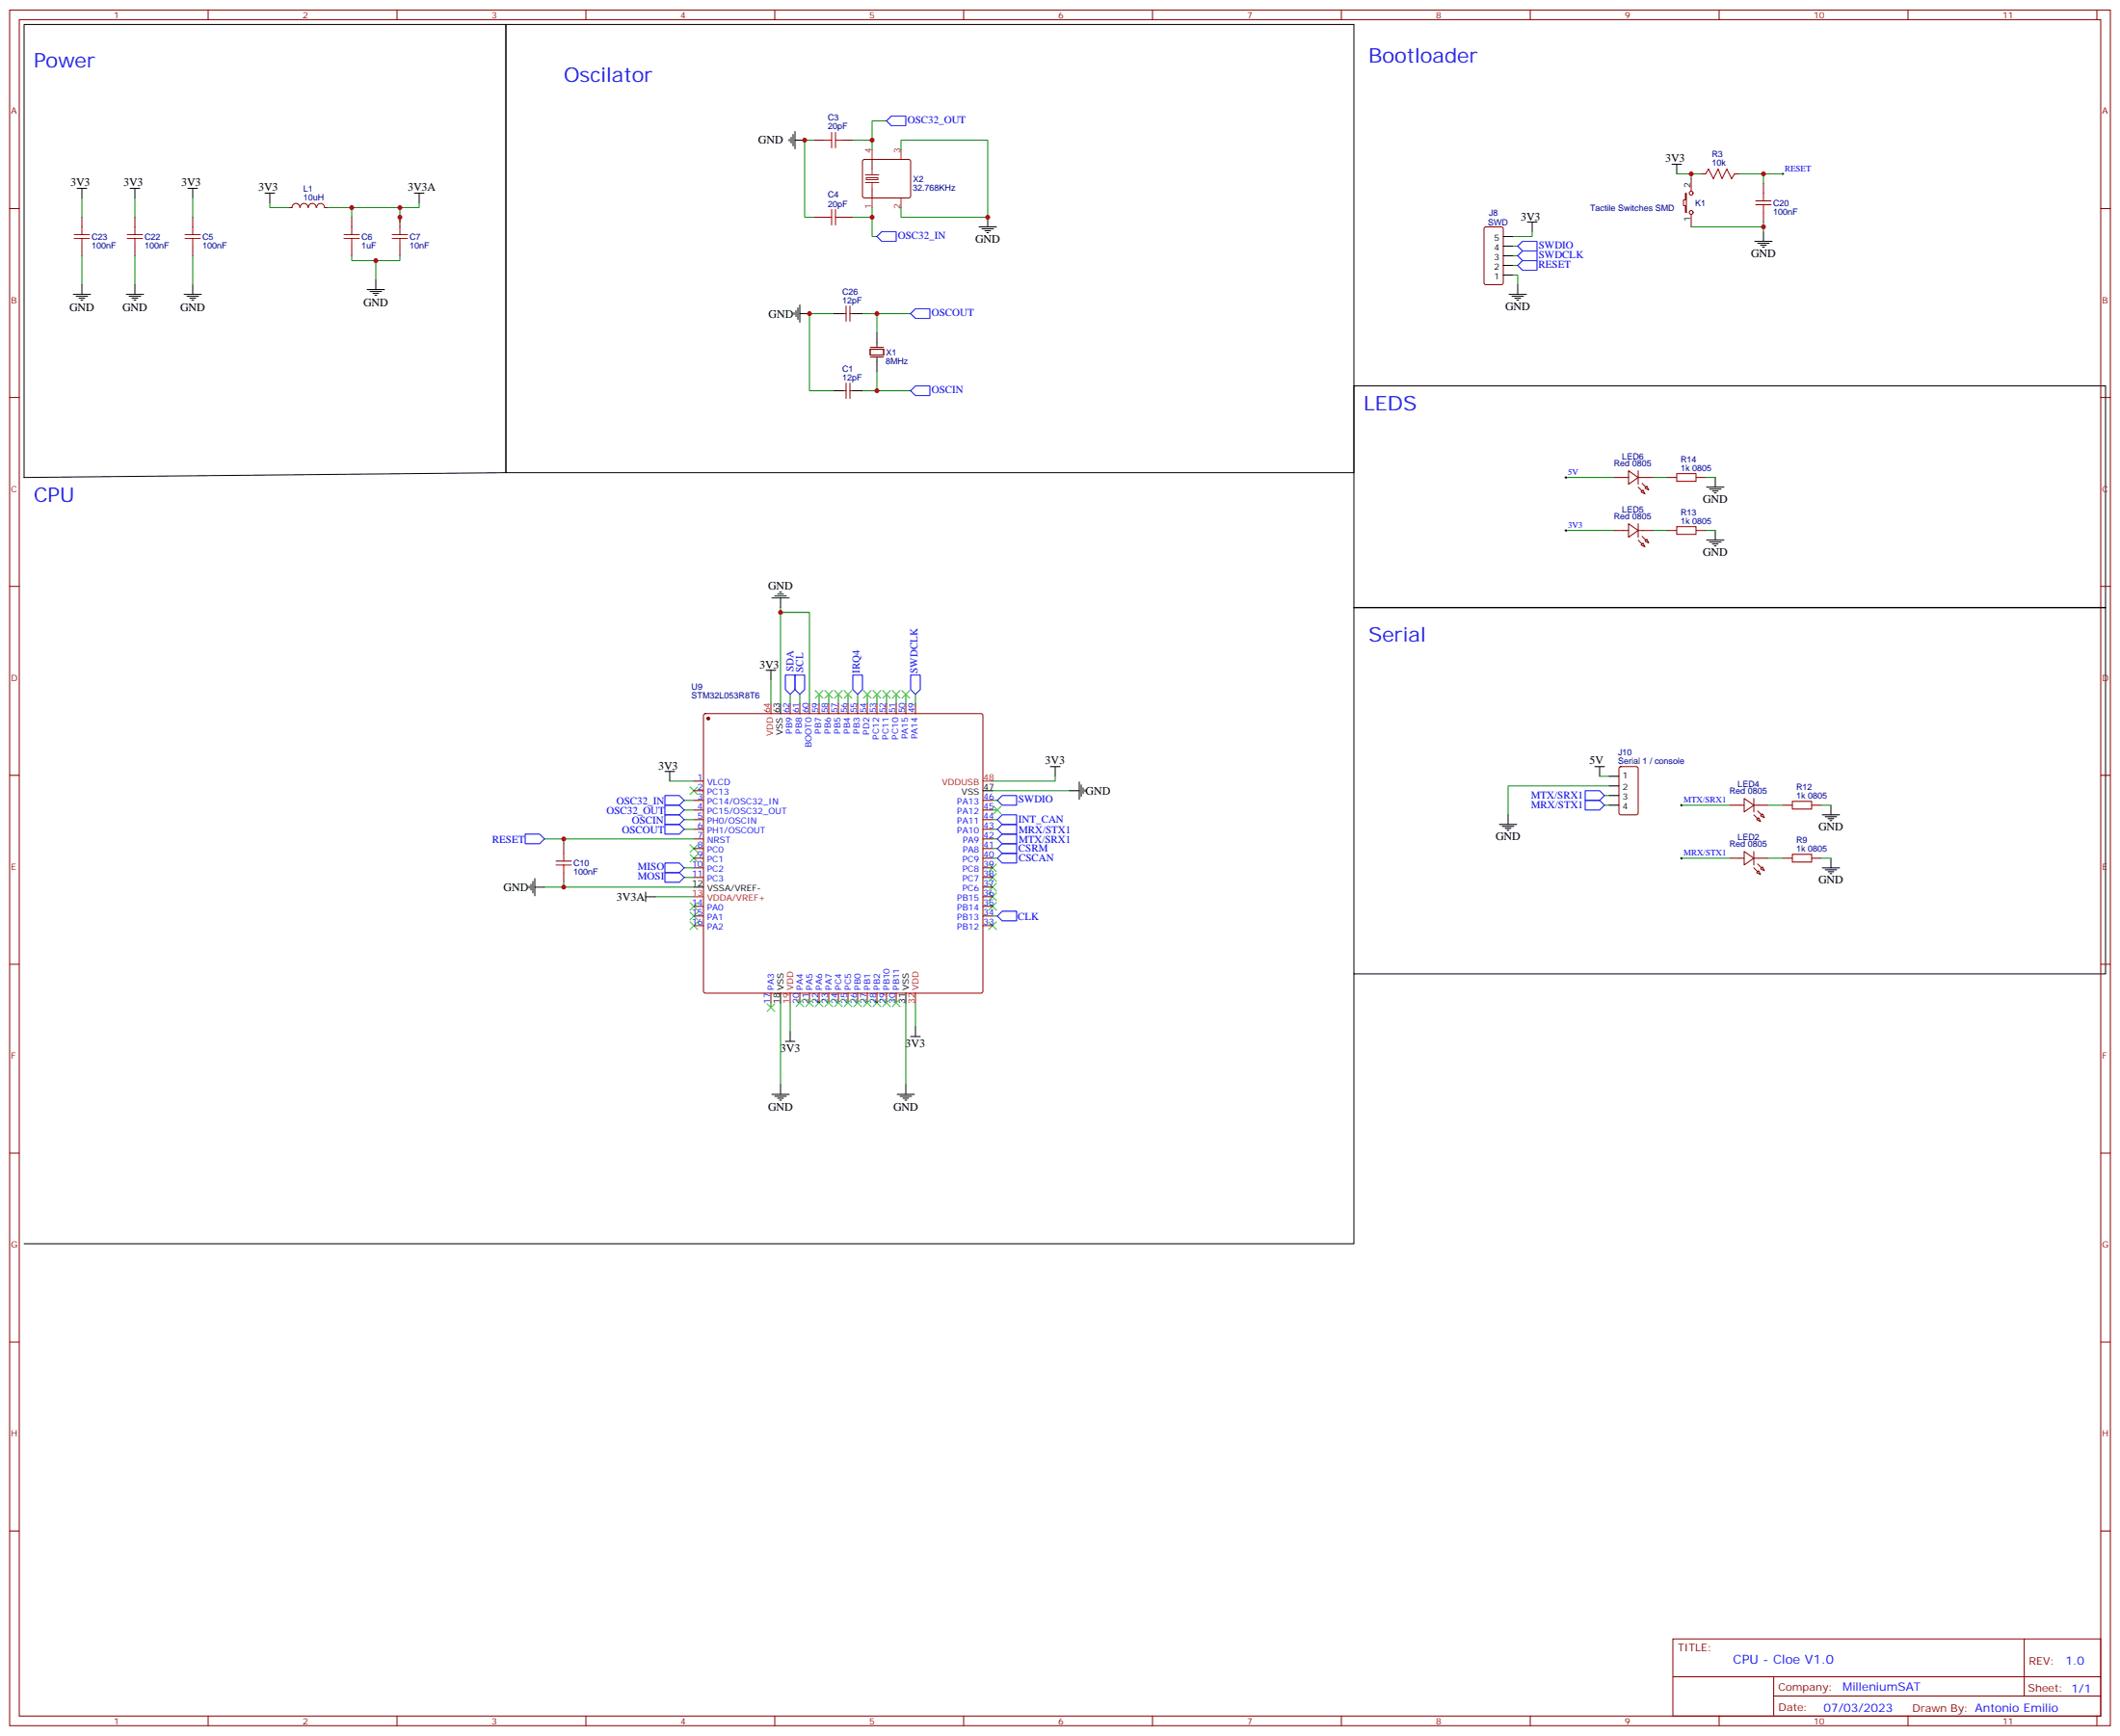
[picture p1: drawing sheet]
<svg xmlns="http://www.w3.org/2000/svg" width="776mm" height="635mm" viewBox="0 0 776 635" stroke-linecap="round" stroke-linejoin="round" font-family="sans-serif">
<g fill="none" stroke="#3c3" stroke-width=".35">
<path d="M298.4 252.7l2.9 2.9M301.3 252.7l-2.9 2.9M302 252.7l2.8 2.9M304.8 252.7l-2.8 2.9M305.5 252.7l2.8 2.9M308.3 252.7l-2.8 2.9M309 252.7l2.9 2.9M311.9 252.7l-2.9 2.9M316.1 252.7l2.8 2.9M318.9 252.7l-2.8 2.9M319.6 252.7l2.8 2.9M322.4 252.7l-2.8 2.9"/>
<path d="M323.1 252.7l2.9 2.9M326 252.7l-2.9 2.9M326.7 252.7l2.8 2.9M329.5 252.7l-2.8 2.9M330.2 252.7l2.8 2.9M333 252.7l-2.8 2.9M252.6 288l2.8 2.8M255.4 288l-2.8 2.8M363.7 295.1l2.8 2.8M366.5 295.1l-2.8 2.8M252.6 312.7l2.8 2.8M252.6 309.2l2.8 2.8"/>
<path d="M255.4 312.7l-2.8 2.8M255.4 309.2l-2.8 2.8M361.9 319.8l2.9 2.8M361.9 316.2l2.9 2.9M364.8 319.8l-2.9 2.8M364.8 316.2l-2.9 2.9M252.6 337.4l2.8 2.8M252.6 333.9l2.8 2.8M252.6 330.3l2.8 2.9M255.4 337.4l-2.8 2.8M255.4 333.9l-2.8 2.8M255.4 330.3l-2.8 2.9"/>
<path d="M361.9 330.3l2.9 2.9M361.9 326.8l2.9 2.8M361.9 323.3l2.9 2.8M361.9 337.4l2.9 2.8M364.8 330.3l-2.9 2.9M364.8 326.8l-2.9 2.8M364.8 323.3l-2.9 2.8M364.8 337.4l-2.9 2.8M280.8 367.4l2.8 2.8M283.6 367.4l-2.8 2.8M291.4 365.6l2.8 2.8M294.2 365.6l-2.8 2.8"/>
<path d="M294.9 365.6l2.8 2.8M297.7 365.6l-2.8 2.8M298.4 365.6l2.9 2.8M301.3 365.6l-2.9 2.8M302 365.6l2.8 2.8M304.8 365.6l-2.8 2.8M305.5 365.6l2.8 2.8M308.3 365.6l-2.8 2.8M309 365.6l2.9 2.8M311.9 365.6l-2.9 2.8M312.6 365.6l2.8 2.8M315.4 365.6l-2.8 2.8"/>
<path d="M316.1 365.6l2.8 2.8M318.9 365.6l-2.8 2.8M319.6 365.6l2.8 2.8M322.4 365.6l-2.8 2.8M323.1 365.6l2.9 2.8M326 365.6l-2.9 2.8M326.7 365.6l2.8 2.8M329.5 365.6l-2.8 2.8"/>
</g>
<g fill="none" stroke="#008700" stroke-width=".35">
<path d="M298.1 51.3h-3.5v28.2h3.5M312.2 51.3h7.1v3.5M324.6 44.2h-5.3v7.1M329.8 54.8v-3.5h31.8v28.2h-31.8v-3.5M30 72.5v7M49.4 72.5v7M70.6 72.5v7M98.8 74.2v1.8h7M128.8 76v3.5M146.4 76v5.3M153.5 74.2v1.8h-33.6M319.3 79.5v7.1h1.7"/>
<path d="M319.3 76v3.5h-7.1M613.8 63.6h8.9M619.1 63.6v1.8M636.8 63.6h8.8v3.6M645.6 63.6h7M30 93.6v10.6M49.4 93.6v10.6M70.6 93.6v10.6M128.8 93.6v1.8h17.6v-1.8M137.6 95.4v7M553.9 90.1h1.7M553.9 93.6h1.7"/>
<path d="M553.9 97.2h1.7M560.9 84.8v1.8h-7M619.1 83h26.5M645.6 81.3v3.5M305.2 114.8h-8.9v28.2h8.9M315.7 114.8h5.3v7M321 114.8h12.4M553.9 100.7h1.7v3.5M321 136v7h-5.3M321 143h12.4M573.3 174.8h17.6M605 174.8h5.3"/>
<path d="M624.4 174.8h3.5M573.3 194.2h17.6M605 194.2h5.3M624.4 194.2h3.5M285.8 224.2h10.5v33.5M285.8 222.4v35.3M282.2 248.8v8.9M289.3 254.1v3.6M292.8 254.1v3.6M299.9 254.1v3.6M303.4 254.1v3.6M306.9 254.1v3.6"/>
<path d="M310.4 254.1v3.6M314 254.1v3.6M317.5 254.1v3.6M321 254.1v3.6M324.6 254.1v3.6M328.1 254.1v3.6M331.6 254.1v3.6M335.1 254.1v3.6M245.2 285.9h8.8M250.5 296.5h3.5M250.5 292.9h3.5M363.4 296.5h1.7"/>
<path d="M363.4 292.9h1.7M363.4 289.4h28.2M386.3 284.1v1.8h-22.9M585.6 284.1h3.5M587.4 294.7h1.7M587.4 291.2h1.7M589.1 287.7h-37v10.5M615.6 294.7h17.6M647.3 294.7h5.3M666.7 294.7h3.6M199.3 307.1h54.7M206.4 307.1v1.7"/>
<path d="M250.5 303.5h3.5M250.5 300h3.5M250.5 317.6h3.5M363.4 303.5h1.7M363.4 310.6h1.7M363.4 300h1.7M363.4 307.1h1.7M363.4 314.1h1.7M615.6 314.1h17.6M647.3 314.1h5.3M666.7 314.1h3.6M199.3 324.7h54.7"/>
<path d="M206.4 322.9v1.8M239.9 328.2h14.1M250.5 321.2h3.5M363.4 335.3h1.7M282.2 367v1.8M285.8 367v30M289.3 367v10.6M331.6 367v30M335.1 367v8.8"/>
</g>
<g fill="none" stroke="#870000" stroke-width=".35">
<path d="M3.5 3.7h769.1v627.9h-769.1zM7.1 7.2h762v620.9h-762zM76.2 3.7v3.5M145.3 3.7v3.5M214.5 3.7v3.5M283.6 3.7v3.5M352.8 3.7v3.5M421.9 3.7v3.5M491.1 3.7v3.5M560.2 3.7v3.5M629.4 3.7v3.5M698.5 3.7v3.5"/>
<path d="M767.6 3.7v3.5M298.1 51.3h3.5M308.7 51.3h3.5M316 58.6l.4-.3h16.3l.5 .3 .2 .5v12.7l-.3 .5-.4 .2h-16.3l-.5-.3-.2-.4v-12.7zM319.3 58.3v3.6M3.5 76.3h3.6M30 79.5v3.5M49.4 79.5v3.5M70.6 79.5v3.5M105.8 76h1.1M106.9 76a1.41 1.41 0 0 1 1.4-1.6 1.41 1.41 0 0 1 1.4 1.6M109.9 76a1.41 1.41 0 0 1 1.4-1.6 1.41 1.41 0 0 1 1.4 1.6"/>
<path d="M112.9 76a1.41 1.41 0 0 1 1.4-1.6 1.41 1.41 0 0 1 1.4 1.6M116 76a1.41 1.41 0 0 1 1.4-1.5 1.41 1.41 0 0 1 1.4 1.5M118.9 76h1M128.8 79.5v3.5M146.4 79.5v3.5M298.1 79.5h3.5M308.7 79.5h3.5M319.3 68.9v3.6M617 70.7h.4v7.1h-.4v-2.5h-.7v-2.1h.7zM619.1 65.4v4.6M619.1 78.5v4.5M622.7 63.6h1.7"/>
<path d="M635 63.6h1.8M645.6 67.2v3.5M645.6 77.8v3.5M769.1 76.3h3.5M30 90.1v3.5M49.4 90.1v3.5M70.6 90.1v3.5M128.8 90.1v3.5M146.4 90.1v3.5M543.5 83.3l.5-.3h5.6l.7 .5v20l-.4 .7h-5.9l-.7-.5v-20zM308.7 114.8h1M309.7 112v5.6"/>
<path d="M311.1 112v5.6M311.1 114.8h1.1M318.6 127.8h4.9v2.2h-4.9zM318.6 130.7h4.9M318.6 127.1h4.9M3.5 145.5h3.6M308.7 143h1M309.7 140.2v5.6M311.1 140.2v5.6M311.1 143h1.1M769.1 145.5h3.5M590.9 174.8h5.3"/>
<path d="M596.2 172.3l3.5 2.5-3.5 2.4zM599.7 172.3v4.9M599.7 174.8h5.3M602.2 178.6l.7-.7 .7 1.5zM610.3 174.8h3.5M620.9 174.8h3.5M590.9 194.2h5.3M596.2 191.7l3.5 2.5-3.5 2.4zM599.7 194.2h5.3M599.7 191.7v4.9M600.8 199.5l.7-.7 .7 1.4zM600.8 180.1l.7-.7 .7 1.4z"/>
<path d="M602.2 198l.7-.7 .7 1.5zM610.3 194.2h3.5M620.9 194.2h3.5M3.5 214.6h3.6M769.1 214.6h3.5M289.3 257.7v3.5M292.8 257.7v3.5M296.3 257.7v3.5M299.9 257.7v3.5M303.4 257.7v3.5M306.9 257.7v3.5M310.4 257.7v3.5"/>
<path d="M314 257.7v3.5M317.5 257.7v3.5M321 257.7v3.5M324.6 257.7v3.5M328.1 257.7v3.5M331.6 257.7v3.5M335.1 257.7v3.5M257.8 261.4l.4-.2h100.9l.5 .2 .2 .5v100.9l-.2 .5-.5 .2h-100.9l-.5-.2-.2-.5v-100.9zM3.5 283.8h3.6M254 285.9h3.5M254 289.4h3.5M254 292.9h3.5"/>
<path d="M254 296.5h3.5M359.8 292.9h3.6M359.8 296.5h3.6M592.9 280.8l.5-.2h5.6l.7 .4v16.5l-.4 .7h-5.9l-.7-.4v-16.5zM633.2 294.7h5.3M638.5 292.2l3.6 2.5-3.6 2.5zM642.1 294.7h5.2M642.1 292.2v5M644.5 298.6l.7-.7 .7 1.4zM652.6 294.7h3.6M663.2 294.7h3.5M769.1 283.8h3.5"/>
<path d="M206.4 308.8v3.5M206.4 319.4v3.5M254 300h3.5M254 303.5h3.5M254 307.1h3.5M254 310.6h3.5M254 314.1h3.5M254 317.6h3.5M359.8 300h3.6M359.8 303.5h3.6M359.8 307.1h3.6M359.8 310.6h3.6"/>
<path d="M359.8 314.1h3.6M359.8 317.6h3.6M633.2 314.1h5.3M638.5 311.6l3.6 2.5-3.6 2.5zM642.1 314.1h5.2M642.1 311.6v5M643.1 300l.7-.7 .7 1.4zM643.1 319.4l.7-.7 .7 1.4zM644.5 318l.7-.7 .7 1.4zM652.6 314.1h3.6M663.2 314.1h3.5M254 321.2h3.5"/>
<path d="M254 331.8h3.5M254 335.3h3.5M254 338.8h3.5M359.8 321.2h3.6M359.8 331.8h3.6M359.8 335.3h3.6M359.8 338.8h3.6M359.8 328.2h3.6M359.8 324.7h3.6M3.5 352.9h3.6M769.1 352.9h3.5M282.2 363.5v3.5"/>
<path d="M292.8 363.5v3.5M296.3 363.5v3.5M299.9 363.5v3.5M303.4 363.5v3.5M306.9 363.5v3.5M310.4 363.5v3.5M314 363.5v3.5M317.5 363.5v3.5M321 363.5v3.5M324.6 363.5v3.5M328.1 363.5v3.5M3.5 422.1h3.6"/>
<path d="M769.1 422.1h3.5M3.5 491.2h3.6M769.1 491.2h3.5M3.5 560.4h3.6M769.1 560.4h3.5M612.4 599.9h156.7v28.2h-156.7zM741 599.9l.1 20.9M612.5 613.7h156.4M649.3 613.7v14.1M76.2 628.1v3.5M145.3 628.1v3.5M214.5 628.1v3.5"/>
<path d="M283.6 628.1v3.5M352.8 628.1v3.5M421.9 628.1v3.5M491.1 628.1v3.5M560.2 628.1v3.5M629.4 628.1v3.5M649.3 620.8h119.6M698.5 628.1v3.5M767.6 628.1v3.5"/>
<circle cx="619.1" cy="70.7" r=".71"/>
<circle cx="619.1" cy="77.8" r=".71"/>
</g>
<g fill="none" stroke="#000" stroke-width=".35">
<path d="M8.8 9h176.4v164l-176.4 1.8zM185.2 9h310.5v164h-310.5zM288.9 50.9v.7M289.6 50.2v2.2M290.3 49.2v4.2M291 51.3h3.6M291 48.1v6.4M28.2 68.9h3.5M30 68.9v3.6M47.6 68.9h3.6M49.4 68.9v3.6M68.8 68.9h3.5"/>
<path d="M70.6 68.9v3.6M97 70.7h3.5M98.8 70.7v3.5M151.7 70.7h3.5M153.5 70.7v3.5M361.6 79.5v3.5M612.1 60.1h3.5M613.8 60.1v3.5M652.3 63.6h.7M652.6 63.3v.7M358.4 83h6.4M359.5 83.7h4.2"/>
<path d="M360.5 84.5h2.2M361.2 85.2h.7M550.3 97.2h3.6M550.3 93.6h3.6M550.3 90.1h3.6M550.3 86.6h3.6M559.2 81.3h3.5M560.9 81.3v3.5M642.4 88.3h6.4M643.5 89h4.2M644.5 89.7h2.1M645.2 90.5h.7"/>
<path d="M645.6 84.8v3.5M26.8 107.7h6.4M27.9 108.4h4.2M28.9 109.1h2.1M29.6 109.9h.7M30 104.2v3.5M46.2 107.7h6.4M47.3 108.4h4.2M48.3 109.1h2.1M49 109.9h.7M49.4 104.2v3.5M67.4 107.7h6.3"/>
<path d="M68.4 108.4h4.3M69.5 109.1h2.1M70.2 109.9h.7M70.6 104.2v3.5M134.4 106h6.4M135.5 106.7h4.2M136.5 107.4h2.1M137.2 108.1h.7M137.6 102.4v3.6M290.7 114.4v.7M291.4 113.7v2.2M292.1 112.7v4.2"/>
<path d="M292.8 114.8h3.5M292.8 111.6v6.4M305.2 114.8h3.5M312.2 114.8h3.5M550.3 100.7h3.6M552.4 107.7h6.4M553.5 108.4h4.2M554.6 109.1h2.1M555.3 109.9h.7M555.6 104.2v3.5M321 121.8v5M321 131v5"/>
<path d="M305.2 143h3.5M312.2 143h3.5M495.7 141.3h275.1v81.1h-275.1zM572.9 174.8h.7M573.3 174.4v.7M624.8 178.3h6.3M625.8 179h4.3M626.9 179.7h2.1M627.9 174.8v3.5M572.9 194.2h.7M573.3 193.8v.7M624.8 197.7h6.3"/>
<path d="M625.8 198.4h4.3M626.9 199.1h2.1M627.6 199.8h.7M627.6 180.4h.7M627.9 194.2v3.5M282.6 218.9h6.3M283.6 218.2h4.3M284.7 217.5h2.1M285.4 216.7h.7M285.8 218.9v3.5M495.7 222.4h275.1v134h-275.1zM280.5 245.3h3.5"/>
<path d="M282.2 245.3v3.5M285.8 257.7v3.5M243.4 282.4h3.5M245.2 282.4v3.5M359.8 289.4h3.6M384.5 280.6h3.6M386.3 280.6v3.5M391.6 289.4h3.5M395.1 286.2v6.4M395.8 287.3v4.2M396.5 288.4v2.1M397.2 289.1v.7"/>
<path d="M552.1 298.2v3.6M583.8 280.6h3.6M585.6 280.6v3.5M589.1 284.1h3.6M589.1 287.7h3.6M589.1 291.2h3.6M589.1 294.7h3.6M615.2 294.7h.7M615.6 294.4v.7M667.1 298.2h6.4M668.2 298.9h4.2M669.2 299.6h2.1"/>
<path d="M670.3 294.7v3.5M548.9 301.8h6.4M550 302.5h4.2M551 303.2h2.2M551.7 303.9h.7M615.2 314.1h.7M615.6 313.8v.7M667.1 317.6h6.4M668.2 318.3h4.2M669.2 319.1h2.1M669.9 300.4h.7M669.9 319.8h.7"/>
<path d="M670.3 314.1v3.5M193.7 324.3v.7M194.4 323.6v2.2M195.1 322.6v4.2M195.8 324.7h3.5M195.8 321.5v6.4M236.4 328.2h3.5M236.4 326.5v3.5M254 324.7h3.5M495.7 356.4v98.8h-486.9M285.8 363.5v3.5M289.3 377.6v3.5"/>
<path d="M331.6 363.5v3.5M333.4 379.4h3.5M335.1 375.8v3.6M285.8 397v3.5M287.5 381.1h3.5M331.6 397v3.5M282.6 400.5h6.3M283.6 401.2h4.3M284.7 402h2.1M285.4 402.7h.7M328.4 400.5h6.4M329.5 401.2h4.2"/>
<path d="M330.6 402h2.1M331.3 402.7h.7"/>
</g>
<g fill="none" stroke="#00f" stroke-width=".35">
<path d="M326.3 42.5h5.3v3.5h-5.3l-1.7-1.8zM322.8 84.8h5.3v3.5h-5.3l-1.8-1.7zM557.4 95.4h5.3v3.5h-5.3l-1.8-1.7zM557.4 91.9h5.3v3.5h-5.3l-1.8-1.8zM557.4 88.3h5.3v3.6h-5.3l-1.8-1.8zM333.4 114.8l1.7-1.8h5.3v3.6h-5.3zM333.4 143l1.7-1.7h5.3v3.5h-5.3zM287.5 247.1h3.5v5.3l-1.7 1.7-1.8-1.7zM291 247.1h3.6v5.3l-1.8 1.7-1.8-1.7zM312.2 247.1h3.5v5.3l-1.7 1.7-1.8-1.7zM333.4 247.1h3.5v5.3l-1.8 1.7-1.7-1.7zM243.4 294.7h5.3l1.8 1.8-1.8 1.7h-5.3z"/>
<path d="M243.4 291.2h5.3l1.8 1.7-1.8 1.8h-5.3zM243.4 298.2h5.3l1.8 1.8-1.8 1.8h-5.3zM365.1 292.9l1.8-1.7h5.3v3.5h-5.3zM580.3 292.9h5.3l1.8 1.8-1.8 1.8h-5.3zM580.3 289.4h5.3l1.8 1.8-1.8 1.7h-5.3zM192.3 305.3h5.3l1.7 1.8-1.7 1.7h-5.3zM243.4 319.4h5.3l1.8 1.8-1.8 1.7h-5.3zM243.4 315.9h5.3l1.8 1.7-1.8 1.8h-5.3zM243.4 301.8h5.3l1.8 1.7-1.8 1.8h-5.3zM365.1 310.6l1.8-1.8h5.3v3.5h-5.3zM365.1 307.1l1.8-1.8h5.3v3.5h-5.3zM365.1 303.5l1.8-1.7h5.3v3.5h-5.3z"/>
<path d="M365.1 314.1l1.8-1.8h5.3v3.6h-5.3zM365.1 300l1.8-1.8h5.3v3.6h-5.3zM366.9 333.5h5.3v3.5h-5.3l-1.8-1.7z"/>
</g>
<path d="M319.3 54.8v3.5M329.8 54.8v3.5M316.8 64h4.9M316.8 66.8h4.9M317.1 65.1h4.3v.7h-4.3zM319.3 61.9v2.1M319.3 66.8v2.1M319.3 72.5v3.5M329.8 72.5v3.5" fill="none" stroke="#8c2424" stroke-width=".35"/>
<g fill="#870000" stroke="#870000" stroke-width=".35">
<path d="M643.5 296.8l1.4 1.4z"/>
<path d="M642.1 298.2l1.4 1.4z"/>
<path d="M643.5 316.2l1.4 1.4z"/>
<path d="M642.1 317.6l1.4 1.5z"/>
<path d="M601.1 196.3l1.4 1.4z"/>
<path d="M599.7 197.7l1.4 1.4z"/>
<path d="M601.1 176.9l1.4 1.4z"/>
<path d="M599.7 178.3l1.4 1.4z"/>
<circle cx="259.3" cy="263" r=".53"/>
</g>
<path d="M282.2 257.7v3.5M359.8 285.9h3.6M254 328.2h3.5M289.3 363.5v3.5M335.1 363.5v3.5" fill="none" stroke="#f00" stroke-width=".35"/>
<g fill="none" stroke="#a10000" stroke-width=".35">
<path d="M301.6 51.3h2.8M304.4 48.5v5.6M305.9 51.3h2.8M305.9 48.5v5.6M301.6 79.5h2.8M304.4 76.7v5.6M305.9 76.7v5.6M305.9 79.5h2.8M624.4 63.6l1.1-1.7 1.7 3.5 1.8-3.5 1.4 3.5 1.8-3.5 1.7 3.5 1.1-1.8M642.8 74.9h5.6M642.8 73.5h5.6M645.6 70.7v2.8"/>
<path d="M645.6 74.9v2.9M27.2 87.3h5.6M27.2 85.9h5.6M30 83v2.9M30 87.3v2.8M46.6 87.3h5.6M46.6 85.9h5.6M49.4 83v2.9M49.4 87.3v2.8M67.7 87.3h5.7M67.7 85.9h5.7M70.6 83v2.9"/>
<path d="M70.6 87.3v2.8M125.9 87.3h5.7M125.9 85.9h5.7M128.8 83v2.9M128.8 87.3v2.8M143.6 87.3h5.6M143.6 85.9h5.6M146.4 83v2.9M146.4 87.3v2.8M613.8 173.4h7.1v2.8h-7.1zM613.8 192.8h7.1v2.8h-7.1zM656.2 293.3h7v2.8h-7z"/>
<path d="M203.6 316.6h5.6M203.6 315.2h5.6M206.4 312.3v2.9M206.4 316.6v2.8M656.2 312.7h7v2.8h-7z"/>
</g>
<g fill="#c00">
<circle cx="285.8" cy="224.2" r=".88"/>
<circle cx="137.6" cy="95.4" r=".88"/>
<circle cx="128.8" cy="76" r=".88"/>
<circle cx="296.3" cy="114.8" r=".88"/>
<circle cx="321" cy="143" r=".88"/>
<circle cx="321" cy="114.8" r=".88"/>
<circle cx="294.6" cy="51.3" r=".88"/>
<circle cx="206.4" cy="324.7" r=".88"/>
<circle cx="206.4" cy="307.1" r=".88"/>
<circle cx="319.3" cy="51.3" r=".88"/>
<circle cx="319.3" cy="79.5" r=".88"/>
<circle cx="361.6" cy="79.5" r=".88"/>
<circle cx="146.4" cy="76" r=".88"/>
<circle cx="146.4" cy="79.5" r=".88"/>
<circle cx="645.6" cy="63.6" r=".88"/>
<circle cx="619.1" cy="63.6" r=".88"/>
<circle cx="645.6" cy="83" r=".88"/>
</g>
<g font-size="7.4" fill="#00f">
<text x="500.9" y="23.1">Bootloader</text>
<text x="12.3" y="24.8">Power</text>
<text x="206.4" y="30.1">Oscilator</text>
<text x="499.2" y="150.1">LEDS</text>
<text x="12.3" y="183.6">CPU</text>
<text x="500.9" y="234.7">Serial</text>
</g>
<text font-size="4.6" fill="#00f" x="634.5" y="608.9">CPU - Cloe V1.0</text>
<g font-size="4.2">
<text x="277.6" y="52.7">GND</text>
<text x="609.6" y="59.4">3V3</text>
<text x="25.8" y="68.2">3V3</text>
<text x="45.2" y="68.2">3V3</text>
<text x="66.3" y="68.2">3V3</text>
<text x="94.5" y="70">3V3</text>
<text x="149.2" y="70">3V3A</text>
<text x="556.7" y="80.6">3V3</text>
<text x="357" y="88.7">GND</text>
<text x="641" y="94">GND</text>
<text x="25.4" y="113.7">GND</text>
<text x="44.8" y="113.7">GND</text>
<text x="66" y="113.7">GND</text>
<text x="133" y="112">GND</text>
<text x="551" y="113.4">GND</text>
<text x="281.3" y="116.2">GND</text>
<text x="623.4" y="183.9">GND</text>
<text x="623.4" y="203.3">GND</text>
<text x="281.2" y="215.7">GND</text>
<text x="278" y="244.6">3V3</text>
<text x="240.9" y="281.7">3V3</text>
<text x="382.6" y="279.5">3V3</text>
<text x="582" y="279.5">5V</text>
<text x="397.4" y="290.8">GND</text>
<text x="665.7" y="303.9">GND</text>
<text x="547.5" y="307.4">GND</text>
<text x="665.7" y="323.3">GND</text>
<text x="184.3" y="326.2">GND</text>
<text x="225.7" y="329.6">3V3A</text>
<text x="331.5" y="383.3">3V3</text>
<text x="285.6" y="385.1">3V3</text>
<text x="281.2" y="406.5">GND</text>
<text x="327" y="406.5">GND</text>
</g>
<g font-size="4.2" fill="#00f">
<text x="756.2" y="609.1">1.0</text>
<text x="674.6" y="618.7">MilleniumSAT</text>
<text x="667.7" y="626.5">07/03/2023</text>
</g>
<g font-size="3.9" fill="#00f">
<text x="332.3" y="45.1">OSC32_OUT</text>
<text x="328.7" y="87.4">OSC32_IN</text>
<text x="563.3" y="94.4">SWDCLK</text>
<text x="563.3" y="90.9">SWDIO</text>
<text x="563.2" y="98">RESET</text>
<text x="341.1" y="115.6">OSCOUT</text>
<text x="341.1" y="143.9">OSCIN</text>
<text x="290.5" y="245.9" transform="rotate(-90 290.5 245.9)">SDA</text>
<text x="294" y="246" transform="rotate(-90 294 246)">SCL</text>
<text x="314.8" y="246.4" transform="rotate(-90 314.8 246.4)">IRQ4</text>
<text x="336" y="246.4" transform="rotate(-90 336 246.4)">SWDCLK</text>
<text x="372.8" y="293.8">SWDIO</text>
<text x="560.5" y="292.4">MTX/SRX1</text>
<text x="222.1" y="298.1">OSC32_OUT</text>
<text x="225.7" y="294.6">OSC32_IN</text>
<text x="560.5" y="295.9">MRX/STX1</text>
<text x="227.7" y="305.1">OSCOUT</text>
<text x="231.4" y="301.6">OSCIN</text>
<text x="372.8" y="301.2">INT_CAN</text>
<text x="372.9" y="304.9">MRX/STX1</text>
<text x="180.2" y="308.7">RESET</text>
<text x="372.9" y="311.8">CSRM</text>
<text x="372.9" y="308.4">MTX/SRX1</text>
<text x="372.9" y="315.4">CSCAN</text>
<text x="233.5" y="322">MOSI</text>
<text x="233.5" y="318.5">MISO</text>
<text x="372.6" y="336.9">CLK</text>
</g>
<g font-size="3.9" fill="#800">
<text x="614.2" y="604.4">TITLE:</text>
<text x="742.8" y="609.1">REV:</text>
<text x="651.1" y="618.6">Company:</text>
<text x="742.5" y="619.3">Sheet: 1/1</text>
<text x="651.1" y="626.3">Date:</text>
<text x="700.1" y="626.4">Drawn By: Antonio Emilio</text>
</g>
<g font-size="3.2" fill="#800">
<text x="41.6" y="6.7">1</text>
<text x="110.8" y="6.7">2</text>
<text x="179.9" y="6.7">3</text>
<text x="249.1" y="6.7">4</text>
<text x="318.2" y="6.7">5</text>
<text x="387.3" y="6.7">6</text>
<text x="456.5" y="6.7">7</text>
<text x="525.6" y="6.7">8</text>
<text x="594.8" y="6.7">9</text>
<text x="663.9" y="6.7">10</text>
<text x="733.1" y="6.7">11</text>
<text x="4.1" y="41.8">A</text>
<text x="769.6" y="41.8">A</text>
<text x="4.1" y="110.9">B</text>
<text x="769.6" y="110.9">B</text>
<text x="4.1" y="180.1">C</text>
<text x="769.6" y="180.1">C</text>
<text x="4.1" y="249.2">D</text>
<text x="769.6" y="249.2">D</text>
<text x="4.1" y="318.3">E</text>
<text x="769.6" y="318.3">E</text>
<text x="4.1" y="387.5">F</text>
<text x="769.6" y="387.5">F</text>
<text x="4.1" y="456.6">G</text>
<text x="769.6" y="456.6">G</text>
<text x="4.1" y="525.8">H</text>
<text x="769.6" y="525.8">H</text>
<text x="41.6" y="631.1">1</text>
<text x="110.8" y="631.1">2</text>
<text x="179.9" y="631.1">3</text>
<text x="249.1" y="631.1">4</text>
<text x="318.2" y="631.1">5</text>
<text x="387.3" y="631.1">6</text>
<text x="456.5" y="631.1">7</text>
<text x="525.6" y="631.1">8</text>
<text x="594.8" y="631.1">9</text>
<text x="663.9" y="631.1">10</text>
<text x="733.1" y="631.1">11</text>
</g>
<g font-size="3.2" fill="#000080">
<text x="303.1" y="47.4">20pF</text>
<text x="303.1" y="44.2">C3</text>
<text x="626.7" y="57.6">R3</text>
<text x="626.7" y="60.8">10k</text>
<text x="111.1" y="70.2">L1</text>
<text x="334.1" y="69.7">32.768KHz</text>
<text x="334.3" y="66.6">X2</text>
<text x="111.1" y="73.4">10uH</text>
<text x="303.1" y="75.6">20pF</text>
<text x="303.1" y="72.4">C4</text>
<text x="582.1" y="77.2">Tactile Switches SMD</text>
<text x="620.5" y="75.4">K1</text>
<text x="649.1" y="75.4">C20</text>
<text x="544.7" y="82.4">SWD</text>
<text x="545.1" y="78.9">J8</text>
<text x="649.1" y="78.5">100nF</text>
<text x="33.5" y="87.7">C23</text>
<text x="52.9" y="87.7">C22</text>
<text x="74.1" y="87.7">C5</text>
<text x="132.3" y="87.7">C6</text>
<text x="149.9" y="87.7">C7</text>
<text x="33.5" y="90.9">100nF</text>
<text x="52.9" y="90.9">100nF</text>
<text x="74.1" y="90.9">100nF</text>
<text x="132.3" y="90.9">1uF</text>
<text x="149.9" y="90.9">10nF</text>
<text x="308.3" y="107.8">C26</text>
<text x="308.3" y="110.9">12pF</text>
<text x="324.4" y="130.1">X1</text>
<text x="308.3" y="136">C1</text>
<text x="324.2" y="133.2">8MHz</text>
<text x="308.3" y="139.1">12pF</text>
<text x="590.8" y="170.6">Red 0805</text>
<text x="593.8" y="168.1">LED6</text>
<text x="615.3" y="172.3">1k 0805</text>
<text x="615.3" y="169.1">R14</text>
<text x="590.8" y="190">Red 0805</text>
<text x="593.8" y="187.5">LED5</text>
<text x="615.3" y="191.7">1k 0805</text>
<text x="615.3" y="188.5">R13</text>
<text x="253.2" y="255.5">STM32L053R8T6</text>
<text x="253.2" y="252.6">U9</text>
<text x="592.3" y="279.5">Serial 1 / console</text>
<text x="592.3" y="276.4">J10</text>
<text x="633.1" y="290.5">Red 0805</text>
<text x="636.2" y="288">LED4</text>
<text x="657.6" y="292.2">1k 0805</text>
<text x="657.6" y="289">R12</text>
<text x="633.1" y="309.9">Red 0805</text>
<text x="636.2" y="307.4">LED2</text>
<text x="657.6" y="311.6">1k 0805</text>
<text x="657.6" y="308.4">R9</text>
<text x="209.9" y="317">C10</text>
<text x="209.9" y="320.2">100nF</text>
</g>
<g font-size="3.2" fill="#8d2323">
<text x="318.9" y="56.2" transform="rotate(-90 318.9 56.2)">4</text>
<text x="329.5" y="56.2" transform="rotate(-90 329.5 56.2)">3</text>
<text x="318.9" y="76.6" transform="rotate(-90 318.9 76.6)">1</text>
<text x="329.5" y="76.6" transform="rotate(-90 329.5 76.6)">2</text>
</g>
<g font-size="3.2" fill="#00f">
<text x="653.3" y="62.8">RESET</text>
<text x="574" y="173.9">5V</text>
<text x="574" y="193.3">3V3</text>
<text x="288.9" y="261" transform="rotate(-90 288.9 261)">62</text>
<text x="292.5" y="261" transform="rotate(-90 292.5 261)">61</text>
<text x="296" y="261" transform="rotate(-90 296 261)">60</text>
<text x="299.5" y="261" transform="rotate(-90 299.5 261)">59</text>
<text x="303" y="261" transform="rotate(-90 303 261)">58</text>
<text x="306.6" y="261" transform="rotate(-90 306.6 261)">57</text>
<text x="310.1" y="261" transform="rotate(-90 310.1 261)">56</text>
<text x="313.6" y="261" transform="rotate(-90 313.6 261)">55</text>
<text x="317.1" y="261" transform="rotate(-90 317.1 261)">54</text>
<text x="320.7" y="261" transform="rotate(-90 320.7 261)">53</text>
<text x="324.2" y="261" transform="rotate(-90 324.2 261)">52</text>
<text x="327.7" y="261" transform="rotate(-90 327.7 261)">51</text>
<text x="331.3" y="261" transform="rotate(-90 331.3 261)">50</text>
<text x="334.8" y="261" transform="rotate(-90 334.8 261)">49</text>
<text x="290" y="268.6" transform="rotate(-90 290 268.6)">PB9</text>
<text x="293.5" y="268.6" transform="rotate(-90 293.5 268.6)">PB8</text>
<text x="300.6" y="268.6" transform="rotate(-90 300.6 268.6)">PB7</text>
<text x="304.1" y="268.6" transform="rotate(-90 304.1 268.6)">PB6</text>
<text x="307.6" y="268.6" transform="rotate(-90 307.6 268.6)">PB5</text>
<text x="311.1" y="268.6" transform="rotate(-90 311.1 268.6)">PB4</text>
<text x="314.7" y="268.6" transform="rotate(-90 314.7 268.6)">PB3</text>
<text x="318.2" y="268.9" transform="rotate(-90 318.2 268.9)">PD2</text>
<text x="297" y="273.6" transform="rotate(-90 297 273.6)">BOOT0</text>
<text x="321.7" y="270.7" transform="rotate(-90 321.7 270.7)">PC12</text>
<text x="325.3" y="270.7" transform="rotate(-90 325.3 270.7)">PC11</text>
<text x="328.8" y="270.7" transform="rotate(-90 328.8 270.7)">PC10</text>
<text x="332.3" y="270.6" transform="rotate(-90 332.3 270.6)">PA15</text>
<text x="335.8" y="270.6" transform="rotate(-90 335.8 270.6)">PA14</text>
<text x="255.3" y="285.5">1</text>
<text x="258.8" y="287.3">VLCD</text>
<text x="255.3" y="289.1">2</text>
<text x="255.3" y="292.6">3</text>
<text x="258.8" y="290.8">PC13</text>
<text x="360" y="292.6">46</text>
<text x="616.3" y="293.8">MTX/SRX1</text>
<text x="255.3" y="296.1">4</text>
<text x="255.3" y="299.6">5</text>
<text x="258.8" y="294.4">PC14/OSC32_IN</text>
<text x="258.8" y="297.9">PC15/OSC32_OUT</text>
<text x="350.4" y="297.9">PA12</text>
<text x="350.4" y="294.4">PA13</text>
<text x="360" y="299.6">44</text>
<text x="360" y="296.1">45</text>
<text x="255.3" y="303.2">6</text>
<text x="258.8" y="301.4">PH0/OSCIN</text>
<text x="258.8" y="304.9">PH1/OSCOUT</text>
<text x="350.4" y="304.9">PA10</text>
<text x="350.4" y="301.4">PA11</text>
<text x="360" y="303.2">43</text>
<text x="255.3" y="306.7">7</text>
<text x="255.3" y="310.2">8</text>
<text x="258.8" y="308.5">NRST</text>
<text x="258.8" y="312">PC0</text>
<text x="352.4" y="312">PA8</text>
<text x="352.4" y="308.5">PA9</text>
<text x="360" y="310.2">41</text>
<text x="360" y="306.7">42</text>
<text x="253.3" y="317.3">10</text>
<text x="255.3" y="313.8">9</text>
<text x="258.8" y="315.5">PC1</text>
<text x="352.4" y="315.5">PC9</text>
<text x="360" y="317.3">39</text>
<text x="360" y="313.8">40</text>
<text x="616.3" y="313.2">MRX/STX1</text>
<text x="253.3" y="320.8">11</text>
<text x="258.8" y="319.1">PC2</text>
<text x="258.8" y="322.6">PC3</text>
<text x="352.4" y="322.6">PC7</text>
<text x="352.4" y="319.1">PC8</text>
<text x="360" y="320.8">38</text>
<text x="350.4" y="329.6">PB15</text>
<text x="352.4" y="326.1">PC6</text>
<text x="360" y="327.9">36</text>
<text x="360" y="324.3">37</text>
<text x="253.3" y="331.4">14</text>
<text x="253.3" y="334.9">15</text>
<text x="258.8" y="333.2">PA0</text>
<text x="350.4" y="333.2">PB14</text>
<text x="360" y="334.9">34</text>
<text x="360" y="331.4">35</text>
<text x="253.3" y="338.5">16</text>
<text x="258.8" y="336.7">PA1</text>
<text x="258.8" y="340.2">PA2</text>
<text x="350.4" y="340.2">PB12</text>
<text x="350.4" y="336.7">PB13</text>
<text x="360" y="338.5">33</text>
<text x="283.3" y="362.4" transform="rotate(-90 283.3 362.4)">PA3</text>
<text x="293.9" y="362.4" transform="rotate(-90 293.9 362.4)">PA4</text>
<text x="297.4" y="362.4" transform="rotate(-90 297.4 362.4)">PA5</text>
<text x="300.9" y="362.4" transform="rotate(-90 300.9 362.4)">PA6</text>
<text x="304.4" y="362.4" transform="rotate(-90 304.4 362.4)">PA7</text>
<text x="308" y="362.4" transform="rotate(-90 308 362.4)">PC4</text>
<text x="311.5" y="362.4" transform="rotate(-90 311.5 362.4)">PC5</text>
<text x="315" y="362.4" transform="rotate(-90 315 362.4)">PB0</text>
<text x="318.6" y="362.4" transform="rotate(-90 318.6 362.4)">PB1</text>
<text x="322.1" y="362.4" transform="rotate(-90 322.1 362.4)">PB2</text>
<text x="325.6" y="362.4" transform="rotate(-90 325.6 362.4)">PB10</text>
<text x="329.1" y="362.4" transform="rotate(-90 329.1 362.4)">PB11</text>
<text x="281.9" y="367.4" transform="rotate(-90 281.9 367.4)">17</text>
<text x="292.5" y="367.4" transform="rotate(-90 292.5 367.4)">20</text>
<text x="296" y="367.4" transform="rotate(-90 296 367.4)">21</text>
<text x="299.5" y="367.4" transform="rotate(-90 299.5 367.4)">22</text>
<text x="303" y="367.4" transform="rotate(-90 303 367.4)">23</text>
<text x="306.6" y="367.4" transform="rotate(-90 306.6 367.4)">24</text>
<text x="310.1" y="367.4" transform="rotate(-90 310.1 367.4)">25</text>
<text x="313.6" y="367.4" transform="rotate(-90 313.6 367.4)">26</text>
<text x="317.1" y="367.4" transform="rotate(-90 317.1 367.4)">27</text>
<text x="320.7" y="367.4" transform="rotate(-90 320.7 367.4)">28</text>
<text x="324.2" y="367.4" transform="rotate(-90 324.2 367.4)">29</text>
<text x="327.7" y="367.4" transform="rotate(-90 327.7 367.4)">30</text>
</g>
<g font-size="3.2">
<text x="618.8" y="68.9" transform="rotate(-90 618.8 68.9)">2</text>
<text x="618.8" y="81.2" transform="rotate(-90 618.8 81.2)">1</text>
<text x="547" y="88">5</text>
<text x="547" y="95">3</text>
<text x="547" y="91.5">4</text>
<text x="547" y="98.6">2</text>
<text x="547" y="102.1">1</text>
<text x="285.4" y="261" transform="rotate(-90 285.4 261)">63</text>
<text x="286.5" y="269" transform="rotate(-90 286.5 269)">VSS</text>
<text x="594" y="284.8">1</text>
<text x="352" y="290.8">VSS</text>
<text x="360" y="289.1">47</text>
<text x="594" y="289.1">2</text>
<text x="594" y="292.6">3</text>
<text x="594" y="296.1">4</text>
<text x="253.3" y="324.3">12</text>
<text x="258.8" y="326.1">VSSA/VREF-</text>
<text x="286.8" y="362.4" transform="rotate(-90 286.8 362.4)">VSS</text>
<text x="332.7" y="362.4" transform="rotate(-90 332.7 362.4)">VSS</text>
<text x="285.4" y="367.4" transform="rotate(-90 285.4 367.4)">18</text>
<text x="331.3" y="367.4" transform="rotate(-90 331.3 367.4)">31</text>
</g>
<g font-size="3.2" fill="#f00">
<text x="281.9" y="261" transform="rotate(-90 281.9 261)">64</text>
<text x="282.9" y="269.6" transform="rotate(-90 282.9 269.6)">VDD</text>
<text x="344.8" y="287.3">VDDUSB</text>
<text x="360" y="285.5">48</text>
<text x="253.3" y="327.9">13</text>
<text x="258.8" y="329.6">VDDA/VREF+</text>
<text x="290.3" y="362.4" transform="rotate(-90 290.3 362.4)">VDD</text>
<text x="336.2" y="362.4" transform="rotate(-90 336.2 362.4)">VDD</text>
<text x="288.9" y="367.4" transform="rotate(-90 288.9 367.4)">19</text>
<text x="334.8" y="367.4" transform="rotate(-90 334.8 367.4)">32</text>
</g>
</svg>
